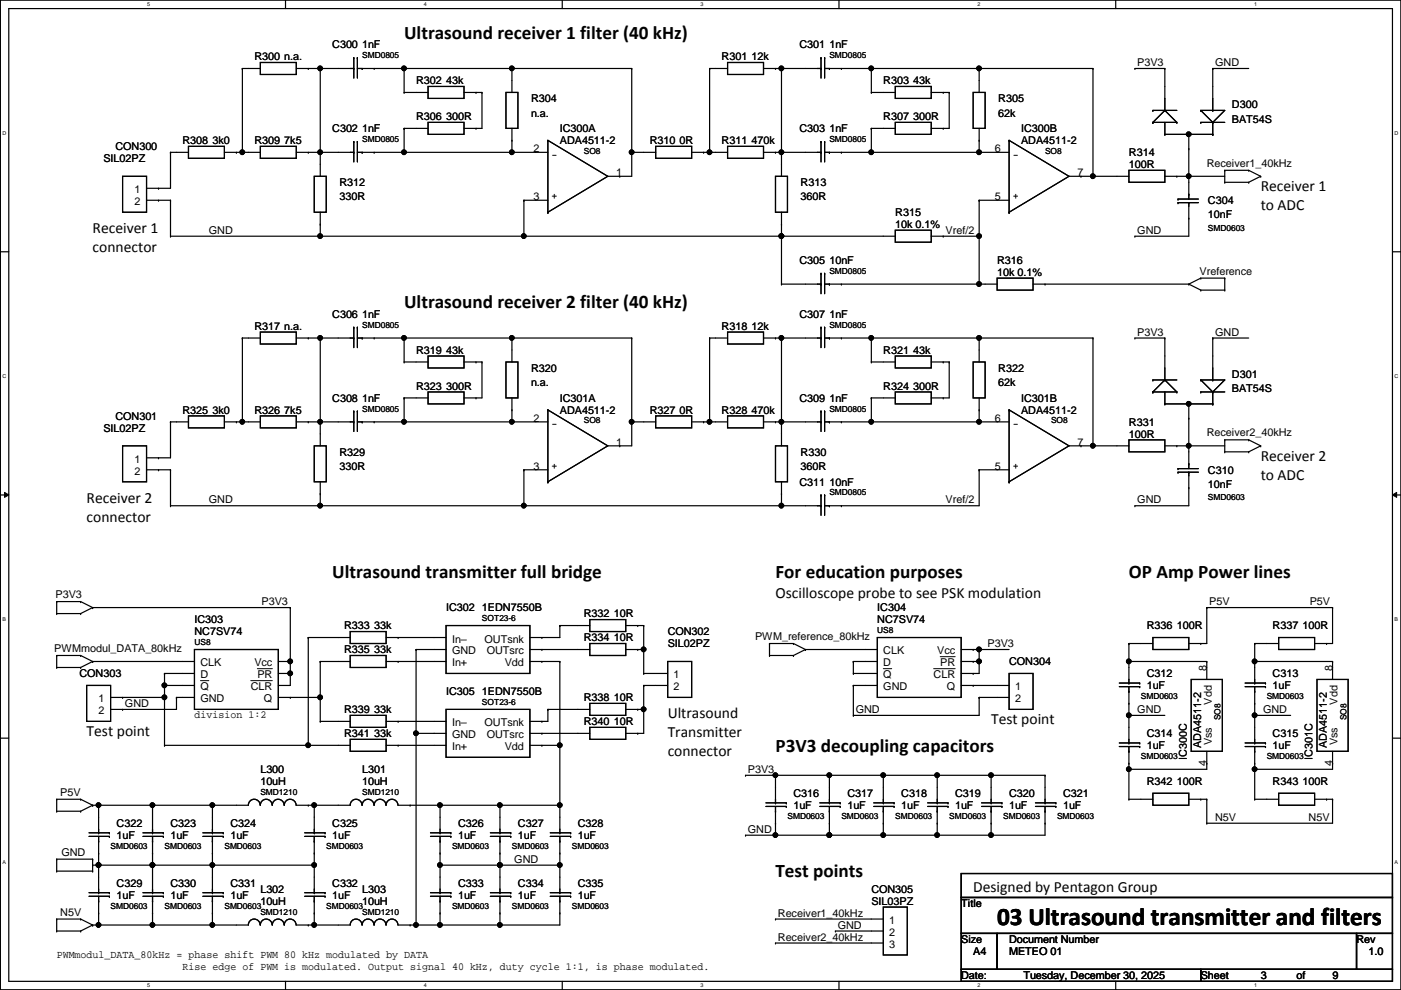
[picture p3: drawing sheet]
<svg xmlns="http://www.w3.org/2000/svg" width="297mm" height="210mm" viewBox="0 0 297 210" stroke-linecap="round" stroke-linejoin="round" font-family="sans-serif">
<path d="M.1 0h296.9v209.8h-296.9zM1.9 1.8h293.3v206.3h-293.3z" fill="none" stroke="#000" stroke-width=".25"/>
<g fill="#fff">
<path d="M31.2 .3h.6v1.2h-.6z"/>
<path d="M31.2 208.3h.6v1.2h-.6z"/>
</g>
<path d="M60.5 0v1.8M60.5 208.1v1.7" fill="none" stroke="#000" stroke-width=".25"/>
<g fill="#fff">
<path d="M89.9 .3h.6v1.2h-.6z"/>
<path d="M89.9 208.3h.6v1.2h-.6z"/>
</g>
<path d="M119.2 0v1.8M119.2 208.1v1.7" fill="none" stroke="#000" stroke-width=".25"/>
<g fill="#fff">
<path d="M148.5 .3h.6v1.2h-.6z"/>
<path d="M148.5 208.3h.6v1.2h-.6z"/>
</g>
<path d="M177.9 0v1.8M177.9 208.1v1.7" fill="none" stroke="#000" stroke-width=".25"/>
<g fill="#fff">
<path d="M207.2 .3h.6v1.2h-.6z"/>
<path d="M207.2 208.3h.6v1.2h-.6z"/>
</g>
<path d="M236.6 0v1.8M236.6 208.1v1.7" fill="none" stroke="#000" stroke-width=".25"/>
<g fill="#fff">
<path d="M265.9 .3h.6v1.2h-.6z"/>
<path d="M265.9 208.3h.6v1.2h-.6z"/>
<path d="M.5 27.6h.8v1.2h-.8z"/>
<path d="M295.7 27.6h.8v1.2h-.8z"/>
<path d="M.5 79.2h.8v1.1h-.8z"/>
<path d="M295.7 79.2h.8v1.1h-.8z"/>
</g>
<path d="M.1 53.4h1.8M295.2 53.4h1.8" fill="none" stroke="#000" stroke-width=".25"/>
<g fill="#fff">
<path d="M.5 130.7h.8v1.2h-.8z"/>
<path d="M295.7 130.7h.7v1.2h-.7z"/>
</g>
<path d="M.1 104.9h1.8M295.2 104.9h1.8" fill="none" stroke="#000" stroke-width=".25"/>
<path d="M1 104.4l.9 .5-.9 .6zM295.2 104.9l.9-.5v1.1z" fill="#000"/>
<path d="M1 104.4l.9 .5-.9 .6zM295.2 104.9l.9-.5v1.1z" fill="none" stroke="#000" stroke-width=".21"/>
<g fill="#fff">
<path d="M.5 182.3h.8v1.2h-.8z"/>
<path d="M295.7 182.3h.7v1.2h-.7z"/>
</g>
<g fill="none" stroke="#000" stroke-width=".25">
<path d="M51.4 14.5h.1M51.4 14.5h3.8M51.4 14.5v17.8M55.2 13.3h7.6v2.5h-7.6zM62.8 14.5h12.2M65.4 14.5h.1M67.9 14.5h.1M67.9 14.5v22.9M75 12.2h.1M75 14.5h.1M75 12.2v4.4M75.8 12.2h.1"/>
<path d="M75.8 14.5h58.1M75.8 12.2v4.4M76.8 14.5h.1M79.3 14.5h.1M85.7 19.6h.1M85.7 14.5h.1M85.7 19.6h5.1M85.7 14.5v5.1M90.8 18.3h7.6v2.6h-7.6zM98.4 19.6h3.8M100.9 19.6h.1M102.2 19.6h.1"/>
<path d="M102.2 19.6v7.6h-3.8M107.3 19.6h2.5v7.6h-2.5zM108.5 14.5h.1M108.5 14.5v5.1M133.9 14.5h.1M133.9 14.5v22.9h-5M150.4 14.5h.1M150.4 14.5h3.9M150.4 14.5v17.8M154.3 13.3h7.6v2.5h-7.6zM161.9 14.5h12.2M164.4 14.5h.1"/>
<path d="M165.7 14.5h.1M165.7 14.5v22.9M174.1 12.2h.1M174.1 14.5h.1M174.1 12.2v4.4M174.8 12.2h.1M174.8 14.5h56.9M174.8 12.2v4.4M175.8 14.5h.1M178.4 14.5h.1M184.7 14.5h.1M184.7 19.6h.1"/>
<path d="M184.7 19.6h5.1M184.7 14.5v5.1M189.8 18.3h7.6v2.6h-7.6zM197.4 19.6h3.8M200 19.6h.1M201.2 19.6h.1M201.2 19.6v7.6h-3.8M206.3 19.6h2.6v7.6h-2.6zM207.6 14.5h.1M207.6 14.5v5.1M231.7 14.5h.1M231.7 14.5v22.9"/>
<path d="M240.6 14.5h.1M240.6 14.5h6.4M247 14.5h.1M247 14.5v8.9M257.1 14.5h.1M257.1 14.5h7.6M257.1 14.5v8.9M26 37.4h5.1v7.6h-5.1zM33.6 39.9h.1M36.1 32.3h.1M36.1 32.3h3.9M36.1 32.3v7.6h-5"/>
<path d="M40 31h7.6v2.6h-7.6zM47.6 32.3h7.6M50.1 32.3h.1M51.4 32.3h.1M55.2 31h7.6v2.6h-7.6zM62.8 32.3h12.2M65.4 32.3h.1M66.6 37.4h2.6v7.6h-2.6zM67.9 32.3h.1M75 30h.1M75 32.3h.1M75 30v4.3"/>
<path d="M75.8 30h.1M75.8 32.3h40.4M75.8 30v4.3M76.8 32.3h.1M79.3 32.3h.1M85.7 27.2h.1M85.7 32.3h.1M85.7 27.2h5.1M85.7 27.2v5.1M90.8 26h7.6v2.5h-7.6zM100.9 27.2h.1M108.5 32.3h.1"/>
<path d="M108.5 29.8h.1M108.5 27.2v5.1M116.2 29.8h.1M116.2 29.8v15.2M116.2 29.8l12.7 7.6M128.9 37.4l-12.7 7.6M131.4 37.4h.1M133.9 32.3h.1M133.9 32.3h5.1M139 31h7.6v2.6h-7.6zM146.6 32.3h7.7M149.2 32.3h.1"/>
<path d="M150.4 32.3h.1M154.3 31h7.6v2.6h-7.6zM161.9 32.3h12.2M164.4 37.4h2.6v7.6h-2.6zM164.4 32.3h.1M165.7 32.3h.1M174.1 30h.1M174.1 32.3h.1M174.1 30v4.3M174.8 30h.1M174.8 32.3h39.1M174.8 30v4.3"/>
<path d="M175.8 32.3h.1M178.4 32.3h.1M184.7 32.3h.1M184.7 27.2h.1M184.7 27.2h5.1M184.7 27.2v5.1M189.8 26h7.6v2.5h-7.6zM200 27.2h.1M207.6 32.3h.1M207.6 29.8h.1M207.6 27.2v5.1M213.9 29.8h.1"/>
<path d="M213.9 29.8v15.2M213.9 29.8l12.7 7.6M226.6 37.4h12.7M226.6 37.4l-12.7 7.6M229.2 37.4h.1M231.7 37.4h.1M239.3 36.1h7.7v2.6h-7.7zM244.4 26h.1M244.4 23.4h.1M244.4 23.4h5.1M244.4 26h5.1M247 23.4h.1"/>
<path d="M247 28.5h.1M247 37.4h12.7M247 26v2.5M247 23.4l2.5 2.6M247 23.4l-2.6 2.6M247 28.5h10.1M249.5 37.4h.1M249.5 26h.1M252 37.4h.1M252 31.5h.1M252 29v13.2M254.6 23.4h.1"/>
<path d="M254.6 26h.1M254.6 23.4h5.1l-2.6 2.6M254.6 23.4l2.5 2.6M254.6 26h5.1M257.1 26h.1M257.1 23.4h.1M257.1 28.5h.1M257.1 26v2.5M259.7 38.7h.1M259.7 36.1h.1M259.7 36.1h5M259.7 38.7h5"/>
<path d="M259.7 36.1v2.6M264.7 36.1h.1M264.7 38.7h.1M264.7 36.1l2.6 1.3M267.3 37.4h.1M267.3 37.4l-2.6 1.3M31.1 42.5h5M33.6 42.5h.1M36.1 50.1h.1M36.1 42.5h.1M36.1 50.1h153.7M36.1 42.5v7.6"/>
<path d="M67.9 47.5h.1M67.9 50.1h.1M67.9 45v5.1M111.1 42.5h.1M111.1 50.1h.1M111.1 42.5v7.6M111.1 42.5h5.1M116.2 45h.1M165.7 47.5h.1M165.7 50.1h.1M165.7 45v15.2M174.1 58h.1"/>
<path d="M174.1 58v4.3M174.8 58h.1M174.8 58v4.3M189.8 48.8h7.6v2.6h-7.6zM197.4 50.1h10.2M200 50.1h.1M207.6 42.5h.1M207.6 50.1h.1M207.6 42.5h6.3M207.6 42.5v17.7M211.4 59h7.6v2.5h-7.6zM213.9 45h.1"/>
<path d="M240.6 50.1h.1M249.8 43h.1M249.8 42.2h.1M249.8 43h4.3M249.8 42.2h4.3M252 46.3h.1M252 43h.1M252 41.2h.1M252 43v7.1h-11.4M254.6 59h.1M254.6 59h5.1M254.6 59l-2.6 1.2"/>
<path d="M259.7 59h.1M259.7 59v2.5M51.4 71.7h.1M51.4 71.7v17.8M51.4 71.7h3.8M55.2 70.4h7.6v2.5h-7.6zM62.8 71.7h12.2M65.4 71.7h.1M67.9 71.7h.1M67.9 71.7v22.8M75 69.4h.1M75 71.7h.1"/>
<path d="M75 69.4v4.3M75.8 69.4h.1M75.8 71.7h58.1M75.8 69.4v4.3M76.8 71.7h.1M79.3 71.7h.1M85.7 76.8h.1M85.7 71.7h.1M85.7 71.7v5.1M85.7 76.8h5.1M90.8 75.5h7.6v2.5h-7.6zM98.4 76.8h3.8"/>
<path d="M100.9 76.8h.1M102.2 76.8h.1M102.2 76.8v7.6h-3.8M107.3 76.8h2.5v7.6h-2.5zM108.5 71.7h.1M108.5 71.7v5.1M133.9 71.7h.1M133.9 71.7v22.8h-5M150.4 71.7h.1M150.4 71.7v17.8M150.4 71.7h3.9M154.3 70.4h7.6v2.5h-7.6z"/>
<path d="M161.9 71.7h12.2M164.4 71.7h.1M165.7 60.2h.1M165.7 71.7h.1M165.7 71.7v22.8M165.7 60.2h8.4M174.1 60.2h.1M174.1 69.4h.1M174.1 71.7h.1M174.1 69.4v4.3M174.8 69.4h.1M174.8 60.2h36.6"/>
<path d="M174.8 71.7h56.9M174.8 69.4v4.3M175.8 60.2h.1M175.8 71.7h.1M178.4 60.2h.1M178.4 71.7h.1M184.7 76.8h.1M184.7 71.7h.1M184.7 71.7v5.1M184.7 76.8h5.1M189.8 75.5h7.6v2.5h-7.6zM197.4 76.8h3.8"/>
<path d="M200 76.8h.1M201.2 76.8h.1M201.2 76.8v7.6h-3.8M206.3 76.8h2.6v7.6h-2.6zM207.6 60.2h.1M207.6 71.7h.1M207.6 71.7v5.1M219 60.2h33M221.6 60.2h.1M231.7 71.7h.1M231.7 71.7v22.8M240.6 71.7h.1"/>
<path d="M240.6 71.7h6.4M247 71.7h.1M247 71.7v8.9M252 60.2h.1M252 60.2l2.6 1.3M254.6 61.5h.1M254.6 61.5h5.1M257.1 71.7h.1M257.1 71.7h7.6M257.1 71.7v8.9M259.7 61.5h.1M26 94.5h5.1v7.7h-5.1z"/>
<path d="M31.1 99.6h5M33.6 97.1h.1M33.6 99.6h.1M36.1 89.5h.1M36.1 99.6h.1M36.1 89.5v7.6h-5M36.1 99.6v7.6M36.1 89.5h3.9M40 88.2h7.6v2.5h-7.6zM47.6 89.5h7.6M50.1 89.5h.1M51.4 89.5h.1"/>
<path d="M55.2 88.2h7.6v2.5h-7.6zM62.8 89.5h12.2M65.4 89.5h.1M66.6 94.5h2.6v7.7h-2.6zM67.9 89.5h.1M75 87.2h.1M75 89.5h.1M75 87.2v4.3M75.8 87.2h.1M75.8 89.5h40.4M75.8 87.2v4.3M76.8 89.5h.1"/>
<path d="M79.3 89.5h.1M85.7 84.4h.1M85.7 89.5h.1M85.7 84.4v5.1M85.7 84.4h5.1M90.8 83.1h7.6v2.5h-7.6zM100.9 84.4h.1M108.5 89.5h.1M108.5 86.9h.1M108.5 84.4v5.1M111.1 99.6h.1M111.1 99.6v7.6"/>
<path d="M111.1 99.6h5.1M116.2 86.9h.1M116.2 86.9v15.3M116.2 86.9l12.7 7.6M128.9 94.5l-12.7 7.7M131.4 94.5h.1M133.9 89.5h.1M133.9 89.5h5.1M139 88.2h7.6v2.5h-7.6zM146.6 89.5h7.7M149.2 89.5h.1M150.4 89.5h.1"/>
<path d="M154.3 88.2h7.6v2.5h-7.6zM161.9 89.5h12.2M164.4 94.5h2.6v7.7h-2.6zM164.4 89.5h.1M165.7 89.5h.1M174.1 87.2h.1M174.1 89.5h.1M174.1 87.2v4.3M174.8 87.2h.1M174.8 89.5h39.1M174.8 87.2v4.3M175.8 89.5h.1"/>
<path d="M178.4 89.5h.1M184.7 84.4h.1M184.7 89.5h.1M184.7 84.4v5.1M184.7 84.4h5.1M189.8 83.1h7.6v2.5h-7.6zM200 84.4h.1M207.6 99.6h.1M207.6 86.9h.1M207.6 89.5h.1M207.6 84.4v5.1M207.6 99.6v7.6h-32.8"/>
<path d="M207.6 99.6h6.3M213.9 86.9h.1M213.9 86.9l12.7 7.6M213.9 86.9v15.3M226.6 94.5h12.7M226.6 94.5l-12.7 7.7M229.2 94.5h.1M231.7 94.5h.1M239.3 93.3h7.7v2.5h-7.7zM244.4 83.1h.1M244.4 80.6h.1M244.4 80.6h5.1"/>
<path d="M244.4 83.1h5.1M247 80.6h.1M247 85.6h.1M247 94.5h12.7M247 83.1v2.5M247 80.6l2.5 2.5M247 80.6l-2.6 2.5M247 85.6h10.1M249.5 94.5h.1M249.5 83.1h.1M249.8 99.4h.1M249.8 99.4h4.3"/>
<path d="M252 94.5h.1M252 88.7h.1M252 98.3h.1M252 86.1v13.3M254.6 80.6h.1M254.6 83.1h.1M254.6 80.6h5.1l-2.6 2.5M254.6 80.6l2.5 2.5M254.6 83.1h5.1M257.1 83.1h.1M257.1 80.6h.1M257.1 85.6h.1"/>
<path d="M257.1 83.1v2.5M259.7 95.8h.1M259.7 93.3h.1M259.7 93.3v2.5M259.7 93.3h5M259.7 95.8h5M264.7 93.3h.1M264.7 95.8h.1M264.7 93.3l2.6 1.2M267.3 94.5h.1M267.3 94.5l-2.6 1.3M36.1 107.2h.1"/>
<path d="M36.1 107.2h138M67.9 107.2h.1M67.9 104.7h.1M67.9 102.2v5M111.1 107.2h.1M116.2 102.2h.1M165.7 107.2h.1M165.7 104.7h.1M165.7 102.2v5M174.1 104.9h.1M174.1 107.2h.1M174.1 104.9v4.4"/>
<path d="M174.8 104.9h.1M174.8 104.9v4.4M175.8 107.2h.1M178.4 107.2h.1M213.9 102.2h.1M240.6 107.2h.1M249.8 100.1h.1M249.8 100.1h4.3M252 103.4h.1M252 100.1h.1M252 100.1v7.1h-11.4M12 130.1h.1"/>
<path d="M12 127.6h.1M12 139h.1M12 127.6v2.5M12 139v2.5M12 127.6h5.1M12 130.1h5.1M12 139h5.1M17.1 127.6h.1M17.1 130.1h.1M17.1 139h.1M17.1 127.6l2.5 1.2M17.1 139l2.5 1.3"/>
<path d="M19.6 128.8h.1M19.6 128.8h41.9M19.6 128.8l-2.5 1.3M41.2 137.7h17.8v12.7h-17.8zM61.5 128.8h.1M61.5 128.8v16.5h-2.5M65.4 135.2h.1M65.4 135.2h8.8M65.4 135.2v22.8M74.2 139h7.7v2.5h-7.7zM74.2 133.9h7.7v2.5h-7.7zM81.9 135.2h12.7"/>
<path d="M84.4 135.2h.1M88.2 137.7h.1M88.2 137.7h6.4M88.2 137.7v58.4M94.6 132.6h17.7v10.2h-17.7zM112.3 137.7h12.7M114.9 137.7h.1M114.9 135.2h.1M118.7 132.6h.1M118.7 132.6v2.6h-6.4M118.7 132.6h6.3M125 131.4h7.7v2.5h-7.7z"/>
<path d="M125 136.4h7.7v2.6h-7.7zM132.7 137.7h3.8M132.7 132.6h3.8M135.2 137.7h.1M135.2 132.6h.1M136.5 132.6h.1M136.5 137.7h.1M136.5 132.6v10.2M163.1 139h.1M163.1 136.4h.1M163.1 136.4h5.1M163.1 139h5.1"/>
<path d="M163.1 136.4v2.6M168.2 136.4h.1M168.2 139h.1M168.2 136.4l2.6 1.3M170.8 137.7h.1M170.8 137.7h15.2M170.8 137.7l-2.6 1.3M186 135.2h17.8v12.7h-17.8zM203.8 137.7h10.1M206.3 137.7h.1M207.6 137.7h.1M207.6 137.7v5.1h-3.8"/>
<path d="M239.3 136.4h.1M239.3 136.4v8.4M239.3 136.4h5.1M244.4 135.2h7.6v2.5h-7.6zM254.6 136.4h.1M255.9 128.8h.1M255.9 128.8h26.6M255.9 128.8v7.6h-3.9M266 136.4h.1M266 136.4v8.4M266 136.4h5.1M271.1 135.2h7.6v2.5h-7.6z"/>
<path d="M281.3 136.4h.1M282.5 128.8h.1M282.5 128.8v7.6h-3.8M.1 156.5h1.8M12 141.5h.1M12 141.5h5.1M17.1 141.5h.1M18.4 145.3h5v7.7h-5zM19.6 140.3h.1M19.6 140.3h21.6M19.6 140.3l-2.5 1.2M23.4 147.9h11.5"/>
<path d="M26 150.4h.1M26 147.9h.1M34.9 145.3h.1M34.9 147.9h.1M34.9 158h.1M34.9 142.8h.1M34.9 145.3h6.3M34.9 158h39.3M34.9 142.8v15.2M34.9 142.8h6.3M37.4 147.9h.1M37.4 147.9h3.8"/>
<path d="M37.4 147.9v2.5h-14M59 140.3h2.5M59 147.9h8.9M59 142.8h2.5M61.5 147.9h.1M61.5 142.8h.1M61.5 140.3h.1M65.4 158h.1M67.9 153h.1M67.9 147.9h.1M67.9 140.3h.1M67.9 140.3h6.3"/>
<path d="M67.9 153h6.3M67.9 140.3v12.7M74.2 151.7h7.7v2.5h-7.7zM74.2 156.8h7.7v2.5h-7.7zM81.9 158h12.7M81.9 140.3h12.7M81.9 153h12.7M84.4 140.3h.1M84.4 153h.1M84.4 158h.1M88.2 155.5h.1M88.2 155.5h6.4"/>
<path d="M94.6 150.4h17.7v10.2h-17.7zM112.3 158h6.4M112.3 140.3h6.4M112.3 155.5h12.7M114.9 158h.1M114.9 140.3h.1M114.9 153h.1M114.9 155.5h.1M116.2 150.4h.1M116.2 150.4v2.6h-3.9M116.2 150.4h8.8M118.7 140.3h.1"/>
<path d="M118.7 158h.1M118.7 140.3v36.3M125 149.1h7.7v2.6h-7.7zM125 154.2h7.7v2.6h-7.7zM132.7 150.4h3.8M135.2 155.5h.1M135.2 150.4h.1M136.5 150.4h.1M136.5 142.8h.1M136.5 145.3h.1M136.5 145.3h5.1M136.5 142.8h5.1"/>
<path d="M136.5 145.3v10.2h-3.8M141.6 140.3h5v7.6h-5zM180.9 145.3h.1M180.9 151.7h.1M180.9 142.8h.1M180.9 140.3h.1M180.9 145.3h5.1M180.9 140.3h5.1M180.9 142.8h5.1M180.9 140.3v2.5M180.9 145.3v6.4M203.8 145.3h10.1"/>
<path d="M203.8 140.3h3.8M206.3 145.3h.1M206.3 142.8h.1M206.3 140.3h.1M207.6 147.9h.1M207.6 140.3h.1M207.6 147.9h6.3M207.6 147.9v3.8h-26.7M213.9 142.8h5.1v7.6h-5.1zM237.3 144.8h4.3M237.3 145.6h4.3M237.3 157.5h4.3"/>
<path d="M237.3 158.3h4.3M239.3 140.3h.1M239.3 151.7h.1M239.3 149.1h.1M239.3 144.8h.1M239.3 146.6h.1M239.3 157.5h.1M239.3 159.3h.1M239.3 140.3h16.6M239.3 145.6v11.9M239.3 158.3v11.2M239.3 151.7h7.7"/>
<path d="M241.6 144.8h.1M241.6 145.6h.1M241.6 157.5h.1M241.6 158.3h.1M252.6 144.1h6.6v15.2h-6.6zM255.9 140.3h.1M255.9 140.3v3.8M255.9 159.3v3.8h-16.6M264 144.8h4.3M264 145.6h4.3M264 157.5h4.3M264 158.3h4.3"/>
<path d="M266 140.3h.1M266 151.7h.1M266 149.1h.1M266 144.8h.1M266 146.6h.1M266 157.5h.1M266 159.3h.1M266 140.3h16.5M266 151.7h7.6M266 145.6v11.9M266 158.3v11.2M268.3 144.8h.1"/>
<path d="M268.3 145.6h.1M268.3 157.5h.1M268.3 158.3h.1M279.2 144.1h6.6v15.2h-6.6zM282.5 140.3h.1M282.5 159.3v3.8h-16.5M282.5 140.3v3.8M295.2 156.5h1.8M12 172h.1M12 169.5h.1M12 169.5h5.1M12 172h5.1"/>
<path d="M12 169.5v2.5M17.1 169.5h.1M17.1 172h.1M17.1 169.5l2.5 1.2M18.9 176.6h4.3M18.9 177.3h4.3M19.6 170.7h.1M19.6 170.7h33.1a1.27 1.27 0 0 1 1.2-1.2 1.27 1.27 0 0 1 1.3 1.2 1.25 1.25 0 0 1 1.2-1.2 1.25 1.25 0 0 1 1.3 1.2 1.27 1.27 0 0 1 1.3-1.2 1.27 1.27 0 0 1 1.2 1.2M19.6 170.7l-2.5 1.3M20.9 170.7h.1M20.9 176.6h.1M20.9 178.4h.1"/>
<path d="M20.9 170.7v5.9M20.9 177.3v12M23.2 176.6h.1M23.2 177.3h.1M30.3 176.6h4.3M30.3 177.3h4.3M32.3 170.7h.1M32.3 176.6h.1M32.3 178.4h.1M32.3 170.7v5.9M32.3 177.3v12M34.6 176.6h.1"/>
<path d="M34.6 177.3h.1M43 176.6h4.3M43 177.3h4.3M45 170.7h.1M45 176.6h.1M45 178.4h.1M45 170.7v5.9M45 177.3v12M47.3 176.6h.1M47.3 177.3h.1M60.3 170.7a1.25 1.25 0 0 1 1.2-1.2 1.25 1.25 0 0 1 1.3 1.2M62.8 170.7h11.4a1.25 1.25 0 0 1 1.3-1.2 1.25 1.25 0 0 1 1.2 1.2"/>
<path d="M64.6 176.6h4.3M64.6 177.3h4.3M65.4 170.7h.1M66.6 170.7h.1M66.6 176.6h.1M66.6 178.4h.1M66.6 170.7v5.9M66.6 177.3v12M68.9 176.6h.1M68.9 177.3h.1M76.8 170.7a1.25 1.25 0 0 1 1.2-1.2 1.25 1.25 0 0 1 1.3 1.2M79.3 170.7a1.25 1.25 0 0 1 1.3-1.2 1.25 1.25 0 0 1 1.2 1.2"/>
<path d="M81.9 170.7a1.25 1.25 0 0 1 1.2-1.2 1.25 1.25 0 0 1 1.3 1.2h34.3M86.9 170.7h.1M91.3 176.6h4.3M91.3 177.3h4.3M93.3 170.7h.1M93.3 176.6h.1M93.3 178.4h.1M93.3 170.7v5.9M93.3 177.3v12M95.6 176.6h.1M95.6 177.3h.1M104 176.6h4.3"/>
<path d="M104 177.3h4.3M106 170.7h.1M106 176.6h.1M106 178.4h.1M106 170.7v5.9M106 177.3v12M108.3 176.6h.1M108.3 177.3h.1M116.7 176.6h4.3M116.7 177.3h4.3M118.7 170.7h.1M118.7 176.6h.1"/>
<path d="M118.7 178.4h.1M118.7 177.3v12M121 176.6h.1M121 177.3h.1M158.1 177.1h.1M158.1 164.4h.1M158.1 164.4h63.5M162.4 170.2h4.3M162.4 171h4.3M164.4 177.1h.1M164.4 164.4h.1M164.4 174.5h.1"/>
<path d="M164.4 170.2h.1M164.4 172h.1M164.4 164.4v5.8M164.4 171v6.1M166.7 170.2h.1M166.7 171h.1M173.8 170.2h4.3M173.8 171h4.3M175.8 164.4h.1M175.8 174.5h.1M175.8 177.1h.1M175.8 170.2h.1"/>
<path d="M175.8 172h.1M175.8 164.4v5.8M175.8 171v6.1M178.1 170.2h.1M178.1 171h.1M185.2 170.2h4.4M185.2 171h4.4M187.3 164.4h.1M187.3 174.5h.1M187.3 177.1h.1M187.3 170.2h.1M187.3 172h.1"/>
<path d="M187.3 164.4v5.8M187.3 171v6.1M189.6 170.2h.1M189.6 171h.1M196.7 170.2h4.3M196.7 171h4.3M198.7 164.4h.1M198.7 174.5h.1M198.7 177.1h.1M198.7 170.2h.1M198.7 172h.1M198.7 164.4v5.8"/>
<path d="M198.7 171v6.1M201 170.2h.1M201 171h.1M208.1 170.2h4.3M208.1 171h4.3M210.1 164.4h.1M210.1 174.5h.1M210.1 177.1h.1M210.1 170.2h.1M210.1 172h.1M210.1 164.4v5.8M210.1 171v6.1"/>
<path d="M212.4 170.2h.1M212.4 171h.1M219.5 170.2h4.4M219.5 171h4.4M221.6 164.4h.1M221.6 174.5h.1M221.6 170.2h.1M221.6 172h.1M221.6 171v6.1h-63.5M221.6 164.4v5.8M223.9 170.2h.1M223.9 171h.1"/>
<path d="M239.3 163.1h.1M239.3 161.8h.1M239.3 169.5h.1M239.3 169.5h5.1M244.4 168.2h7.6v2.5h-7.6zM252 169.5h3.9M254.6 169.5h.1M255.9 161.8h.1M255.9 169.5h.1M255.9 174.5h.1M255.9 169.5v5M266 163.1h.1"/>
<path d="M266 161.8h.1M266 169.5h.1M266 169.5h5.1M271.1 168.2h7.6v2.5h-7.6zM278.7 169.5h3.8M281.3 169.5h.1M282.5 161.8h.1M282.5 169.5h.1M282.5 169.5v5h-26.6M12 197.4h.1M12 194.9h.1M12 184.7h.1"/>
<path d="M12 182.2h.1M12 194.9h5.1M12 197.4h5.1M12 182.2v2.5M12 194.9v2.5M12 182.2h7.6M12 184.7h7.6M17.1 194.9h.1M17.1 197.4h.1M17.1 194.9l2.5 1.2M18.9 189.3h4.3M18.9 190h4.3"/>
<path d="M19.6 183.4h.1M19.6 196.1h.1M19.6 182.2h.1M19.6 184.7h.1M19.6 196.1h33.1a1.27 1.27 0 0 1 1.2-1.2 1.27 1.27 0 0 1 1.3 1.2 1.25 1.25 0 0 1 1.2-1.2 1.25 1.25 0 0 1 1.3 1.2 1.27 1.27 0 0 1 1.3-1.2 1.27 1.27 0 0 1 1.2 1.2M19.6 183.4h47M19.6 196.1l-2.5 1.3M19.6 182.2v2.5M20.9 196.1h.1M20.9 180.9h.1M20.9 183.4h.1M20.9 193.6h.1"/>
<path d="M20.9 189.3h.1M20.9 191.1h.1M20.9 190v6.1M23.2 189.3h.1M23.2 190h.1M30.3 189.3h4.3M30.3 190h4.3M32.3 180.9h.1M32.3 183.4h.1M32.3 193.6h.1M32.3 196.1h.1M32.3 189.3h.1"/>
<path d="M32.3 191.1h.1M32.3 190v6.1M34.6 189.3h.1M34.6 190h.1M43 189.3h4.3M43 190h4.3M45 193.6h.1M45 183.4h.1M45 180.9h.1M45 196.1h.1M45 189.3h.1M45 191.1h.1"/>
<path d="M45 190v6.1M47.3 189.3h.1M47.3 190h.1M60.3 196.1a1.25 1.25 0 0 1 1.2-1.2 1.25 1.25 0 0 1 1.3 1.2M62.8 196.1h11.4a1.25 1.25 0 0 1 1.3-1.2 1.25 1.25 0 0 1 1.2 1.2M64.6 189.3h4.3M64.6 190h4.3M65.4 196.1h.1M66.6 196.1h.1M66.6 193.6h.1M66.6 183.4h.1M66.6 180.9h.1"/>
<path d="M66.6 189.3h.1M66.6 191.1h.1M66.6 190v6.1M68.9 189.3h.1M68.9 190h.1M76.8 196.1a1.25 1.25 0 0 1 1.2-1.2 1.25 1.25 0 0 1 1.3 1.2M79.3 196.1a1.25 1.25 0 0 1 1.3-1.2 1.25 1.25 0 0 1 1.2 1.2M86.9 196.1h.1M88.2 196.1h.1M91.3 189.3h4.3M91.3 190h4.3M93.3 196.1h.1"/>
<path d="M93.3 193.6h.1M93.3 183.4h.1M93.3 180.9h.1M93.3 189.3h.1M93.3 191.1h.1M93.3 183.4h25.4M93.3 190v6.1M95.6 189.3h.1M95.6 190h.1M104 189.3h4.3M104 190h4.3M106 193.6h.1"/>
<path d="M106 196.1h.1M106 183.4h.1M106 180.9h.1M106 189.3h.1M106 191.1h.1M106 190v6.1M108.3 189.3h.1M108.3 190h.1M116.7 189.3h4.3M116.7 190h4.3M118.7 193.6h.1M118.7 183.4h.1"/>
<path d="M118.7 180.9h.1M118.7 189.3h.1M118.7 191.1h.1M118.7 190v6.1h-34.3a1.25 1.25 0 0 0-1.3-1.2 1.25 1.25 0 0 0-1.2 1.2M121 189.3h.1M121 190h.1M164.4 194.9h.1M164.4 199.9h.1M164.4 194.9h22.9M164.4 199.9h22.9M177.1 197.4h.1M177.1 197.4h10.2"/>
<path d="M187.3 192.3h5.1v10.2h-5.1zM203.8 185.2h91.4v5.1h-91.4zM203.8 190.3h91.4v7.6h-91.4zM203.8 197.9h7.6v7.6h-7.6zM211.4 197.9h76.2v7.6h-76.2zM287.6 197.9h7.6v7.6h-7.6zM203.8 205.5h50.8v2.6h-50.8zM254.6 205.5h40.6v2.6h-40.6z"/>
<circle cx="67.9" cy="14.5" r=".49"/>
<circle cx="85.7" cy="14.5" r=".49"/>
<circle cx="108.5" cy="14.5" r=".49"/>
<circle cx="165.7" cy="14.5" r=".49"/>
<circle cx="184.7" cy="14.5" r=".49"/>
<circle cx="207.6" cy="14.5" r=".49"/>
<circle cx="51.4" cy="32.3" r=".49"/>
<circle cx="67.9" cy="32.3" r=".49"/>
<circle cx="85.7" cy="32.3" r=".49"/>
<circle cx="108.5" cy="32.3" r=".49"/>
<circle cx="133.9" cy="32.3" r=".49"/>
<circle cx="150.4" cy="32.3" r=".49"/>
<circle cx="165.7" cy="32.3" r=".49"/>
<circle cx="184.7" cy="32.3" r=".49"/>
<circle cx="207.6" cy="32.3" r=".49"/>
<circle cx="231.7" cy="37.4" r=".49"/>
<circle cx="252" cy="28.5" r=".49"/>
<circle cx="252" cy="37.4" r=".49"/>
<circle cx="67.9" cy="50.1" r=".49"/>
<circle cx="111.1" cy="50.1" r=".49"/>
<circle cx="165.7" cy="50.1" r=".49"/>
<circle cx="207.6" cy="50.1" r=".49"/>
<circle cx="67.9" cy="71.6" r=".49"/>
<circle cx="85.7" cy="71.6" r=".49"/>
<circle cx="108.5" cy="71.6" r=".49"/>
<circle cx="165.7" cy="71.6" r=".49"/>
<circle cx="184.7" cy="71.6" r=".49"/>
<circle cx="207.6" cy="60.2" r=".49"/>
<circle cx="207.6" cy="71.6" r=".49"/>
<circle cx="51.4" cy="89.4" r=".49"/>
<circle cx="67.9" cy="89.4" r=".49"/>
<circle cx="85.7" cy="89.4" r=".49"/>
<circle cx="108.5" cy="89.4" r=".49"/>
<circle cx="133.9" cy="89.4" r=".49"/>
<circle cx="150.4" cy="89.4" r=".49"/>
<circle cx="165.7" cy="89.4" r=".49"/>
<circle cx="184.7" cy="89.4" r=".49"/>
<circle cx="207.6" cy="89.4" r=".49"/>
<circle cx="231.7" cy="94.5" r=".49"/>
<circle cx="252" cy="85.6" r=".49"/>
<circle cx="252" cy="94.5" r=".49"/>
<circle cx="67.9" cy="107.2" r=".49"/>
<circle cx="111.1" cy="107.2" r=".49"/>
<circle cx="165.7" cy="107.2" r=".49"/>
<circle cx="136.5" cy="137.7" r=".49"/>
<circle cx="207.6" cy="137.7" r=".49"/>
<circle cx="34.9" cy="145.3" r=".49"/>
<circle cx="34.9" cy="147.8" r=".49"/>
<circle cx="61.5" cy="140.2" r=".49"/>
<circle cx="61.5" cy="142.8" r=".49"/>
<circle cx="65.3" cy="158" r=".49"/>
<circle cx="67.9" cy="147.8" r=".49"/>
<circle cx="88.2" cy="155.5" r=".49"/>
<circle cx="118.7" cy="158" r=".49"/>
<circle cx="136.5" cy="150.4" r=".49"/>
<circle cx="207.6" cy="140.2" r=".49"/>
<circle cx="239.3" cy="151.7" r=".49"/>
<circle cx="239.3" cy="140.2" r=".49"/>
<circle cx="266" cy="140.2" r=".49"/>
<circle cx="266" cy="151.7" r=".49"/>
<circle cx="20.9" cy="170.7" r=".49"/>
<circle cx="32.3" cy="170.7" r=".49"/>
<circle cx="45" cy="170.7" r=".49"/>
<circle cx="66.6" cy="170.7" r=".49"/>
<circle cx="93.3" cy="170.7" r=".49"/>
<circle cx="106" cy="170.7" r=".49"/>
<circle cx="118.7" cy="170.7" r=".49"/>
<circle cx="164.4" cy="177.1" r=".49"/>
<circle cx="164.4" cy="164.4" r=".49"/>
<circle cx="175.8" cy="164.4" r=".49"/>
<circle cx="175.8" cy="177.1" r=".49"/>
<circle cx="187.3" cy="177.1" r=".49"/>
<circle cx="187.3" cy="164.4" r=".49"/>
<circle cx="198.7" cy="177.1" r=".49"/>
<circle cx="198.7" cy="164.4" r=".49"/>
<circle cx="210.1" cy="177.1" r=".49"/>
<circle cx="210.1" cy="164.4" r=".49"/>
<circle cx="239.3" cy="163.1" r=".49"/>
<circle cx="266" cy="163.1" r=".49"/>
<circle cx="20.9" cy="196.1" r=".49"/>
<circle cx="20.9" cy="183.4" r=".49"/>
<circle cx="32.3" cy="196.1" r=".49"/>
<circle cx="32.3" cy="183.4" r=".49"/>
<circle cx="45" cy="196.1" r=".49"/>
<circle cx="45" cy="183.4" r=".49"/>
<circle cx="66.6" cy="196.1" r=".49"/>
<circle cx="66.6" cy="183.4" r=".49"/>
<circle cx="88.2" cy="196.1" r=".49"/>
<circle cx="93.3" cy="196.1" r=".49"/>
<circle cx="93.3" cy="183.4" r=".49"/>
<circle cx="106" cy="196.1" r=".49"/>
<circle cx="106" cy="183.4" r=".49"/>
<circle cx="118.7" cy="183.4" r=".49"/>
</g>
<g fill="#000">
<circle cx="67.9" cy="14.5" r=".49"/>
<circle cx="85.7" cy="14.5" r=".49"/>
<circle cx="108.5" cy="14.5" r=".49"/>
<circle cx="165.7" cy="14.5" r=".49"/>
<circle cx="184.7" cy="14.5" r=".49"/>
<circle cx="207.6" cy="14.5" r=".49"/>
<circle cx="51.4" cy="32.3" r=".49"/>
<circle cx="67.9" cy="32.3" r=".49"/>
<circle cx="85.7" cy="32.3" r=".49"/>
<circle cx="108.5" cy="32.3" r=".49"/>
<circle cx="133.9" cy="32.3" r=".49"/>
<circle cx="150.4" cy="32.3" r=".49"/>
<circle cx="165.7" cy="32.3" r=".49"/>
<circle cx="184.7" cy="32.3" r=".49"/>
<circle cx="207.6" cy="32.3" r=".49"/>
<circle cx="231.7" cy="37.4" r=".49"/>
<circle cx="252" cy="28.5" r=".49"/>
<circle cx="252" cy="37.4" r=".49"/>
<circle cx="67.9" cy="50.1" r=".49"/>
<circle cx="111.1" cy="50.1" r=".49"/>
<circle cx="165.7" cy="50.1" r=".49"/>
<circle cx="207.6" cy="50.1" r=".49"/>
<circle cx="67.9" cy="71.6" r=".49"/>
<circle cx="85.7" cy="71.6" r=".49"/>
<circle cx="108.5" cy="71.6" r=".49"/>
<circle cx="165.7" cy="71.6" r=".49"/>
<circle cx="184.7" cy="71.6" r=".49"/>
<circle cx="207.6" cy="60.2" r=".49"/>
<circle cx="207.6" cy="71.6" r=".49"/>
<circle cx="51.4" cy="89.4" r=".49"/>
<circle cx="67.9" cy="89.4" r=".49"/>
<circle cx="85.7" cy="89.4" r=".49"/>
<circle cx="108.5" cy="89.4" r=".49"/>
<circle cx="133.9" cy="89.4" r=".49"/>
<circle cx="150.4" cy="89.4" r=".49"/>
<circle cx="165.7" cy="89.4" r=".49"/>
<circle cx="184.7" cy="89.4" r=".49"/>
<circle cx="207.6" cy="89.4" r=".49"/>
<circle cx="231.7" cy="94.5" r=".49"/>
<circle cx="252" cy="85.6" r=".49"/>
<circle cx="252" cy="94.5" r=".49"/>
<circle cx="67.9" cy="107.2" r=".49"/>
<circle cx="111.1" cy="107.2" r=".49"/>
<circle cx="165.7" cy="107.2" r=".49"/>
<circle cx="136.5" cy="137.7" r=".49"/>
<circle cx="207.6" cy="137.7" r=".49"/>
<circle cx="34.9" cy="145.3" r=".49"/>
<circle cx="34.9" cy="147.8" r=".49"/>
<circle cx="61.5" cy="140.2" r=".49"/>
<circle cx="61.5" cy="142.8" r=".49"/>
<circle cx="65.3" cy="158" r=".49"/>
<circle cx="67.9" cy="147.8" r=".49"/>
<circle cx="88.2" cy="155.5" r=".49"/>
<circle cx="118.7" cy="158" r=".49"/>
<circle cx="136.5" cy="150.4" r=".49"/>
<circle cx="207.6" cy="140.2" r=".49"/>
<circle cx="239.3" cy="151.7" r=".49"/>
<circle cx="239.3" cy="140.2" r=".49"/>
<circle cx="266" cy="140.2" r=".49"/>
<circle cx="266" cy="151.7" r=".49"/>
<circle cx="20.9" cy="170.7" r=".49"/>
<circle cx="32.3" cy="170.7" r=".49"/>
<circle cx="45" cy="170.7" r=".49"/>
<circle cx="66.6" cy="170.7" r=".49"/>
<circle cx="93.3" cy="170.7" r=".49"/>
<circle cx="106" cy="170.7" r=".49"/>
<circle cx="118.7" cy="170.7" r=".49"/>
<circle cx="164.4" cy="177.1" r=".49"/>
<circle cx="164.4" cy="164.4" r=".49"/>
<circle cx="175.8" cy="164.4" r=".49"/>
<circle cx="175.8" cy="177.1" r=".49"/>
<circle cx="187.3" cy="177.1" r=".49"/>
<circle cx="187.3" cy="164.4" r=".49"/>
<circle cx="198.7" cy="177.1" r=".49"/>
<circle cx="198.7" cy="164.4" r=".49"/>
<circle cx="210.1" cy="177.1" r=".49"/>
<circle cx="210.1" cy="164.4" r=".49"/>
<circle cx="239.3" cy="163.1" r=".49"/>
<circle cx="266" cy="163.1" r=".49"/>
<circle cx="20.9" cy="196.1" r=".49"/>
<circle cx="20.9" cy="183.4" r=".49"/>
<circle cx="32.3" cy="196.1" r=".49"/>
<circle cx="32.3" cy="183.4" r=".49"/>
<circle cx="45" cy="196.1" r=".49"/>
<circle cx="45" cy="183.4" r=".49"/>
<circle cx="66.6" cy="196.1" r=".49"/>
<circle cx="66.6" cy="183.4" r=".49"/>
<circle cx="88.2" cy="196.1" r=".49"/>
<circle cx="93.3" cy="196.1" r=".49"/>
<circle cx="93.3" cy="183.4" r=".49"/>
<circle cx="106" cy="196.1" r=".49"/>
<circle cx="106" cy="183.4" r=".49"/>
<circle cx="118.7" cy="183.4" r=".49"/>
</g>
<path d="M199.3 139.2h3.2M42.5 144.3h1.8M53.2 144.3h4.5M54.6 141.8h3.1M187.3 141.8h1.8M197.9 141.8h4.6" fill="none" stroke="#000" stroke-width=".21"/>
<text font-size="5.3" x="211.4" y="196.1">03 Ultrasound transmitter and filters</text>
<g font-size="4.1">
<text x="85.7" y="8.2">Ultrasound receiver 1 filter (40 kHz)</text>
<text x="85.7" y="65.4">Ultrasound receiver 2 filter (40 kHz)</text>
<text x="70.4" y="122.5">Ultrasound transmitter full bridge</text>
<text x="164.4" y="122.5">For education purposes</text>
<text x="239.3" y="122.5">OP Amp Power lines</text>
<text x="164.4" y="159.3">P3V3 decoupling capacitors</text>
<text x="164.4" y="186">Test points</text>
</g>
<g font-size="3.3">
<text x="267.3" y="40.5">Receiver 1</text>
<text x="267.3" y="44.5">to ADC</text>
<text x="19.6" y="49.4">Receiver 1</text>
<text x="19.6" y="53.4">connector</text>
<text x="267.3" y="97.7">Receiver 2</text>
<text x="267.3" y="101.7">to ADC</text>
<text x="18.4" y="106.6">Receiver 2</text>
<text x="18.4" y="110.6">connector</text>
<text x="164.4" y="126.9">Oscilloscope probe to see PSK modulation</text>
<text x="141.6" y="152.3">Ultrasound</text>
<text x="210.1" y="153.5">Test point</text>
<text x="18.4" y="156.1">Test point</text>
<text x="141.6" y="156.3">Transmitter</text>
<text x="141.6" y="160.3">connector</text>
<text x="206.3" y="189.1">Designed by Pentagon Group</text>
</g>
<g font-size="2.3">
<text x="70.4" y="10.2">C300 1nF</text>
<text x="169.5" y="10.2">C301 1nF</text>
<text x="53.9" y="12.8">R300 n.a.</text>
<text x="88.2" y="17.9">R302 43k</text>
<text x="153" y="12.8">R301 12k</text>
<text x="187.3" y="17.9">R303 43k</text>
<text x="241.1" y="14">P3V3</text>
<text x="257.6" y="14">GND</text>
<text x="112.6" y="21.7">R304</text>
<text x="211.7" y="21.7">R305</text>
<text x="261.2" y="22.9">D300</text>
<text x="70.4" y="28">C302 1nF</text>
<text x="88.2" y="25.5">R306 300R</text>
<text x="112.6" y="24.7">n.a.</text>
<text x="118.7" y="28">IC300A</text>
<text x="169.5" y="28">C303 1nF</text>
<text x="187.3" y="25.5">R307 300R</text>
<text x="211.7" y="24.7">62k</text>
<text x="216.5" y="28">IC300B</text>
<text x="261.2" y="26">BAT54S</text>
<text x="21.9" y="34.4">SIL02PZ</text>
<text x="24.5" y="31.8">CON300</text>
<text x="38.7" y="30.6">R308 3k0</text>
<text x="53.9" y="30.6">R309 7k5</text>
<text x="113.1" y="32.3">2</text>
<text x="116.9" y="33.4">-</text>
<text x="118.7" y="30.6">ADA4511-2</text>
<text x="137.7" y="30.6">R310 0R</text>
<text x="153" y="30.6">R311 470k</text>
<text x="210.9" y="32.3">6</text>
<text x="214.7" y="33.4">-</text>
<text x="216.5" y="30.6">ADA4511-2</text>
<text x="239.3" y="33.1">R314</text>
<text x="239.3" y="35.6">100R</text>
<text x="255.9" y="35.4">Receiver1_40kHz</text>
<text x="28.5" y="41">1</text>
<text x="72" y="39.5">R312</text>
<text x="130.6" y="37.3">1</text>
<text x="169.8" y="39.5">R313</text>
<text x="228.4" y="37.3">7</text>
<text x="28.5" y="43.5">2</text>
<text x="72" y="42.5">330R</text>
<text x="113.1" y="42.4">3</text>
<text x="116.9" y="42.3">+</text>
<text x="169.8" y="42.5">360R</text>
<text x="189.8" y="45.8">R315</text>
<text x="210.9" y="42.4">5</text>
<text x="214.7" y="42.3">+</text>
<text x="256.1" y="43.3">C304</text>
<text x="256.1" y="46.3">10nF</text>
<text x="44.3" y="49.6">GND</text>
<text x="189.8" y="48.3">10k 0.1%</text>
<text x="200.5" y="49.6">Vref/2</text>
<text x="241.1" y="49.6">GND</text>
<text x="169.5" y="56">C305 10nF</text>
<text x="211.4" y="56">R316</text>
<text x="211.4" y="58.5">10k 0.1%</text>
<text x="254.3" y="58.3">Vreference</text>
<text x="53.9" y="69.9">R317 n.a.</text>
<text x="70.4" y="67.4">C306 1nF</text>
<text x="153" y="69.9">R318 12k</text>
<text x="169.5" y="67.4">C307 1nF</text>
<text x="241.1" y="71.2">P3V3</text>
<text x="257.6" y="71.2">GND</text>
<text x="88.2" y="75">R319 43k</text>
<text x="187.3" y="75">R321 43k</text>
<text x="88.2" y="82.6">R323 300R</text>
<text x="112.6" y="78.8">R320</text>
<text x="112.6" y="81.9">n.a.</text>
<text x="187.3" y="82.6">R324 300R</text>
<text x="211.7" y="78.8">R322</text>
<text x="211.7" y="81.9">62k</text>
<text x="261.2" y="80.1">D301</text>
<text x="261.2" y="83.1">BAT54S</text>
<text x="24.5" y="89">CON301</text>
<text x="38.7" y="87.7">R325 3k0</text>
<text x="53.9" y="87.7">R326 7k5</text>
<text x="70.4" y="85.2">C308 1nF</text>
<text x="113.1" y="89.4">2</text>
<text x="118.7" y="85.2">IC301A</text>
<text x="118.7" y="87.7">ADA4511-2</text>
<text x="137.7" y="87.7">R327 0R</text>
<text x="153" y="87.7">R328 470k</text>
<text x="169.5" y="85.2">C309 1nF</text>
<text x="210.9" y="89.4">6</text>
<text x="216.5" y="85.2">IC301B</text>
<text x="216.5" y="87.7">ADA4511-2</text>
<text x="21.9" y="91.5">SIL02PZ</text>
<text x="116.9" y="90.6">-</text>
<text x="130.6" y="94.5">1</text>
<text x="214.7" y="90.6">-</text>
<text x="228.4" y="94.5">7</text>
<text x="239.3" y="90.3">R331</text>
<text x="239.3" y="92.8">100R</text>
<text x="255.9" y="92.5">Receiver2_40kHz</text>
<text x="28.5" y="98.1">1</text>
<text x="28.5" y="100.7">2</text>
<text x="72" y="96.6">R329</text>
<text x="72" y="99.7">330R</text>
<text x="113.1" y="99.6">3</text>
<text x="116.9" y="99.4">+</text>
<text x="169.8" y="96.6">R330</text>
<text x="169.8" y="99.7">360R</text>
<text x="210.9" y="99.6">5</text>
<text x="214.7" y="99.4">+</text>
<text x="256.1" y="100.4">C310</text>
<text x="44.3" y="106.7">GND</text>
<text x="169.5" y="103">C311 10nF</text>
<text x="200.5" y="106.7">Vref/2</text>
<text x="241.1" y="106.7">GND</text>
<text x="256.1" y="103.5">10nF</text>
<text x="11.8" y="126.8">P3V3</text>
<text x="55.5" y="128.3">P3V3</text>
<text x="94.6" y="129.6">IC302 1EDN7550B</text>
<text x="123.8" y="130.9">R332 10R</text>
<text x="186" y="129.6">IC304</text>
<text x="256.4" y="128.3">P5V</text>
<text x="277.7" y="128.3">P5V</text>
<text x="41.2" y="132.2">IC303</text>
<text x="41.2" y="134.7">NC7SV74</text>
<text x="73" y="133.4">R333 33k</text>
<text x="95.8" y="136.2">In–</text>
<text x="102.7" y="136.2">OUTsnk</text>
<text x="123.8" y="136">R334 10R</text>
<text x="141.6" y="134.7">CON302</text>
<text x="141.6" y="137.2">SIL02PZ</text>
<text x="160.1" y="135.7">PWM_reference_80kHz</text>
<text x="186" y="132.2">NC7SV74</text>
<text x="209.4" y="137.2">P3V3</text>
<text x="243.2" y="133.4">R336 100R</text>
<text x="269.8" y="133.4">R337 100R</text>
<text x="11.5" y="138.3">PWMmodul_DATA_80kHz</text>
<text x="16.8" y="143.6">CON303</text>
<text x="42.5" y="141.3">CLK</text>
<text x="42.5" y="143.8">D</text>
<text x="53.9" y="141.3">Vcc</text>
<text x="54.6" y="143.8">PR</text>
<text x="73" y="138.5">R335 33k</text>
<text x="95.8" y="141.3">In+</text>
<text x="95.8" y="138.8">GND</text>
<text x="103.2" y="138.8">OUTsrc</text>
<text x="107" y="141.3">Vdd</text>
<text x="142.8" y="143.8">1</text>
<text x="187.3" y="138.8">CLK</text>
<text x="187.3" y="141.3">D</text>
<text x="187.3" y="143.8">Q</text>
<text x="197.9" y="143.8">CLR</text>
<text x="198.7" y="138.8">Vcc</text>
<text x="199.3" y="141.3">PR</text>
<text x="213.9" y="141.1">CON304</text>
<text x="243.2" y="143.6">C312</text>
<text x="255.8" y="142.3" transform="rotate(-90 255.8 142.3)">8</text>
<text x="269.8" y="143.6">C313</text>
<text x="282.5" y="142.3" transform="rotate(-90 282.5 142.3)">8</text>
<text x="20.9" y="148.9">1</text>
<text x="26.5" y="149.9">GND</text>
<text x="42.5" y="146.4">Q</text>
<text x="42.5" y="148.9">GND</text>
<text x="53.2" y="146.4">CLR</text>
<text x="56" y="148.9">Q</text>
<text x="94.6" y="147.4">IC305 1EDN7550B</text>
<text x="123.8" y="148.7">R338 10R</text>
<text x="142.8" y="146.4">2</text>
<text x="187.3" y="146.4">GND</text>
<text x="200.7" y="146.4">Q</text>
<text x="215.2" y="146.4">1</text>
<text x="215.2" y="148.9">2</text>
<text x="243.2" y="146.1">1uF</text>
<text x="256.9" y="149.4" transform="rotate(-90 256.9 149.4)">Vdd</text>
<text x="269.8" y="146.1">1uF</text>
<text x="283.6" y="149.4" transform="rotate(-90 283.6 149.4)">Vdd</text>
<text x="20.9" y="151.5">2</text>
<text x="41.2" y="152.3">division 1:2</text>
<text x="73" y="151.2">R339 33k</text>
<text x="95.8" y="154">In–</text>
<text x="102.7" y="154">OUTsnk</text>
<text x="123.8" y="153.8">R340 10R</text>
<text x="181.4" y="151.2">GND</text>
<text x="241.1" y="151.2">GND</text>
<text x="267.8" y="151.2">GND</text>
<text x="73" y="156.3">R341 33k</text>
<text x="95.8" y="159.1">In+</text>
<text x="95.8" y="156.5">GND</text>
<text x="103.2" y="156.5">OUTsrc</text>
<text x="107" y="159.1">Vdd</text>
<text x="243.2" y="156.3">C314</text>
<text x="243.2" y="158.8">1uF</text>
<text x="251.6" y="161.1" transform="rotate(-90 251.6 161.1)">IC300C</text>
<text x="254.7" y="158.5" transform="rotate(-90 254.7 158.5)">ADA4511-2</text>
<text x="256.9" y="158" transform="rotate(-90 256.9 158)">Vss</text>
<text x="269.8" y="156.3">C315</text>
<text x="269.8" y="158.8">1uF</text>
<text x="278.3" y="161.1" transform="rotate(-90 278.3 161.1)">IC301C</text>
<text x="281.3" y="158.5" transform="rotate(-90 281.3 158.5)">ADA4511-2</text>
<text x="283.6" y="158" transform="rotate(-90 283.6 158)">Vss</text>
<text x="55.2" y="163.9">L300</text>
<text x="55.2" y="166.5">10uH</text>
<text x="76.8" y="163.9">L301</text>
<text x="76.8" y="166.5">10uH</text>
<text x="158.6" y="163.9">P3V3</text>
<text x="243.2" y="166.5">R342 100R</text>
<text x="255.8" y="162.3" transform="rotate(-90 255.8 162.3)">4</text>
<text x="269.8" y="166.5">R343 100R</text>
<text x="282.5" y="162.3" transform="rotate(-90 282.5 162.3)">4</text>
<text x="12.8" y="168.7">P5V</text>
<text x="168.2" y="169">C316</text>
<text x="168.2" y="171.5">1uF</text>
<text x="179.7" y="169">C317</text>
<text x="179.7" y="171.5">1uF</text>
<text x="191.1" y="169">C318</text>
<text x="191.1" y="171.5">1uF</text>
<text x="202.5" y="169">C319</text>
<text x="202.5" y="171.5">1uF</text>
<text x="213.9" y="169">C320</text>
<text x="213.9" y="171.5">1uF</text>
<text x="225.4" y="169">C321</text>
<text x="225.4" y="171.5">1uF</text>
<text x="24.7" y="175.3">C322</text>
<text x="24.7" y="177.9">1uF</text>
<text x="36.1" y="175.3">C323</text>
<text x="36.1" y="177.9">1uF</text>
<text x="48.8" y="175.3">C324</text>
<text x="48.8" y="177.9">1uF</text>
<text x="70.4" y="175.3">C325</text>
<text x="70.4" y="177.9">1uF</text>
<text x="97.1" y="175.3">C326</text>
<text x="97.1" y="177.9">1uF</text>
<text x="109.8" y="175.3">C327</text>
<text x="109.8" y="177.9">1uF</text>
<text x="122.5" y="175.3">C328</text>
<text x="122.5" y="177.9">1uF</text>
<text x="158.6" y="176.6">GND</text>
<text x="257.6" y="174">N5V</text>
<text x="277.4" y="174">N5V</text>
<text x="13" y="181.4">GND</text>
<text x="109" y="182.9">GND</text>
<text x="24.7" y="188">C329</text>
<text x="24.7" y="190.6">1uF</text>
<text x="36.1" y="188">C330</text>
<text x="36.1" y="190.6">1uF</text>
<text x="48.8" y="188">C331</text>
<text x="48.8" y="190.6">1uF</text>
<text x="55.2" y="189.3">L302</text>
<text x="55.2" y="191.9">10uH</text>
<text x="70.4" y="188">C332</text>
<text x="70.4" y="190.6">1uF</text>
<text x="76.8" y="189.3">L303</text>
<text x="76.8" y="191.9">10uH</text>
<text x="97.1" y="188">C333</text>
<text x="97.1" y="190.6">1uF</text>
<text x="109.8" y="188">C334</text>
<text x="109.8" y="190.6">1uF</text>
<text x="122.5" y="188">C335</text>
<text x="122.5" y="190.6">1uF</text>
<text x="184.7" y="189.3">CON305</text>
<text x="184.7" y="191.9">SIL03PZ</text>
<text x="12.8" y="194.1">N5V</text>
<text x="164.9" y="194.4">Receiver1_40kHz</text>
<text x="177.6" y="196.9">GND</text>
<text x="188.5" y="195.9">1</text>
<text x="203.8" y="192.4">Title</text>
<text x="12" y="203.1">PWMmodul_DATA_80kHz = phase shift PWM 80 kHz modulated by DATA</text>
<text x="164.9" y="199.4">Receiver2_40kHz</text>
<text x="188.5" y="198.5">2</text>
<text x="188.5" y="201">3</text>
<text x="203.8" y="200">Size</text>
<text x="206.3" y="202.5">A4</text>
<text x="213.9" y="200">Document Number</text>
<text x="213.9" y="202.5">METEO 01</text>
<text x="287.6" y="200">Rev</text>
<text x="290.1" y="202.5">1.0</text>
<text x="38.7" y="205.6">Rise edge of PWM is modulated. Output signal 40 kHz, duty cycle 1:1, is phase modulated.</text>
<text x="203.8" y="207.6">Date:</text>
<text x="217" y="207.6">Tuesday, December 30, 2025</text>
<text x="254.6" y="207.6">Sheet</text>
<text x="267.3" y="207.6">3</text>
<text x="274.9" y="207.6">of</text>
<text x="282.5" y="207.6">9</text>
</g>
<g font-size="1.8">
<text x="76.8" y="12.3">SMD0805</text>
<text x="175.8" y="12.3">SMD0805</text>
<text x="76.8" y="30.1">SMD0805</text>
<text x="123.8" y="32.6">SO8</text>
<text x="175.8" y="30.1">SMD0805</text>
<text x="221.6" y="32.6">SO8</text>
<text x="256.1" y="48.9">SMD0603</text>
<text x="175.8" y="58">SMD0805</text>
<text x="76.8" y="69.5">SMD0805</text>
<text x="175.8" y="69.5">SMD0805</text>
<text x="76.8" y="87.2">SMD0805</text>
<text x="123.8" y="89.8">SO8</text>
<text x="175.8" y="87.2">SMD0805</text>
<text x="222.8" y="89.8">SO8</text>
<text x="175.8" y="105">SMD0805</text>
<text x="256.1" y="106">SMD0603</text>
<text x="102.2" y="131.7">SOT23-6</text>
<text x="41.2" y="136.8">US8</text>
<text x="186" y="134.2">US8</text>
<text x="102.2" y="149.5">SOT23-6</text>
<text x="241.9" y="148.2">SMD0603</text>
<text x="268.6" y="148.2">SMD0603</text>
<text x="258.8" y="152.7" transform="rotate(-90 258.8 152.7)">SO8</text>
<text x="285.5" y="152.7" transform="rotate(-90 285.5 152.7)">SO8</text>
<text x="241.9" y="160.9">SMD0603</text>
<text x="268.6" y="160.9">SMD0603</text>
<text x="55.2" y="168.5">SMD1210</text>
<text x="76.8" y="168.5">SMD1210</text>
<text x="167" y="173.6">SMD0603</text>
<text x="178.4" y="173.6">SMD0603</text>
<text x="189.8" y="173.6">SMD0603</text>
<text x="201.2" y="173.6">SMD0603</text>
<text x="212.7" y="173.6">SMD0603</text>
<text x="224.1" y="173.6">SMD0603</text>
<text x="23.4" y="180">SMD0603</text>
<text x="34.9" y="180">SMD0603</text>
<text x="47.6" y="180">SMD0603</text>
<text x="69.2" y="180">SMD0603</text>
<text x="95.8" y="180">SMD0603</text>
<text x="108.5" y="180">SMD0603</text>
<text x="121.2" y="180">SMD0603</text>
<text x="23.4" y="192.7">SMD0603</text>
<text x="34.9" y="192.7">SMD0603</text>
<text x="47.6" y="192.7">SMD0603</text>
<text x="55.2" y="193.9">SMD1210</text>
<text x="69.2" y="192.7">SMD0603</text>
<text x="76.8" y="193.9">SMD1210</text>
<text x="95.8" y="192.7">SMD0603</text>
<text x="108.5" y="192.7">SMD0603</text>
<text x="121.2" y="192.7">SMD0603</text>
</g>
<g font-size="1.1">
<text x="31.2" y="1.3">5</text>
<text x="89.9" y="1.3">4</text>
<text x="148.5" y="1.3">3</text>
<text x="207.2" y="1.3">2</text>
<text x="265.9" y="1.3">1</text>
<text x=".5" y="28.6">D</text>
<text x="295.7" y="28.6">D</text>
<text x=".5" y="80.1">C</text>
<text x="295.7" y="80.1">C</text>
<text x=".5" y="131.7">B</text>
<text x="295.7" y="131.7">B</text>
<text x=".5" y="183.3">A</text>
<text x="295.7" y="183.3">A</text>
<text x="31.2" y="209.3">5</text>
<text x="89.9" y="209.3">4</text>
<text x="148.5" y="209.3">3</text>
<text x="207.2" y="209.3">2</text>
<text x="265.9" y="209.3">1</text>
</g>
</svg>
